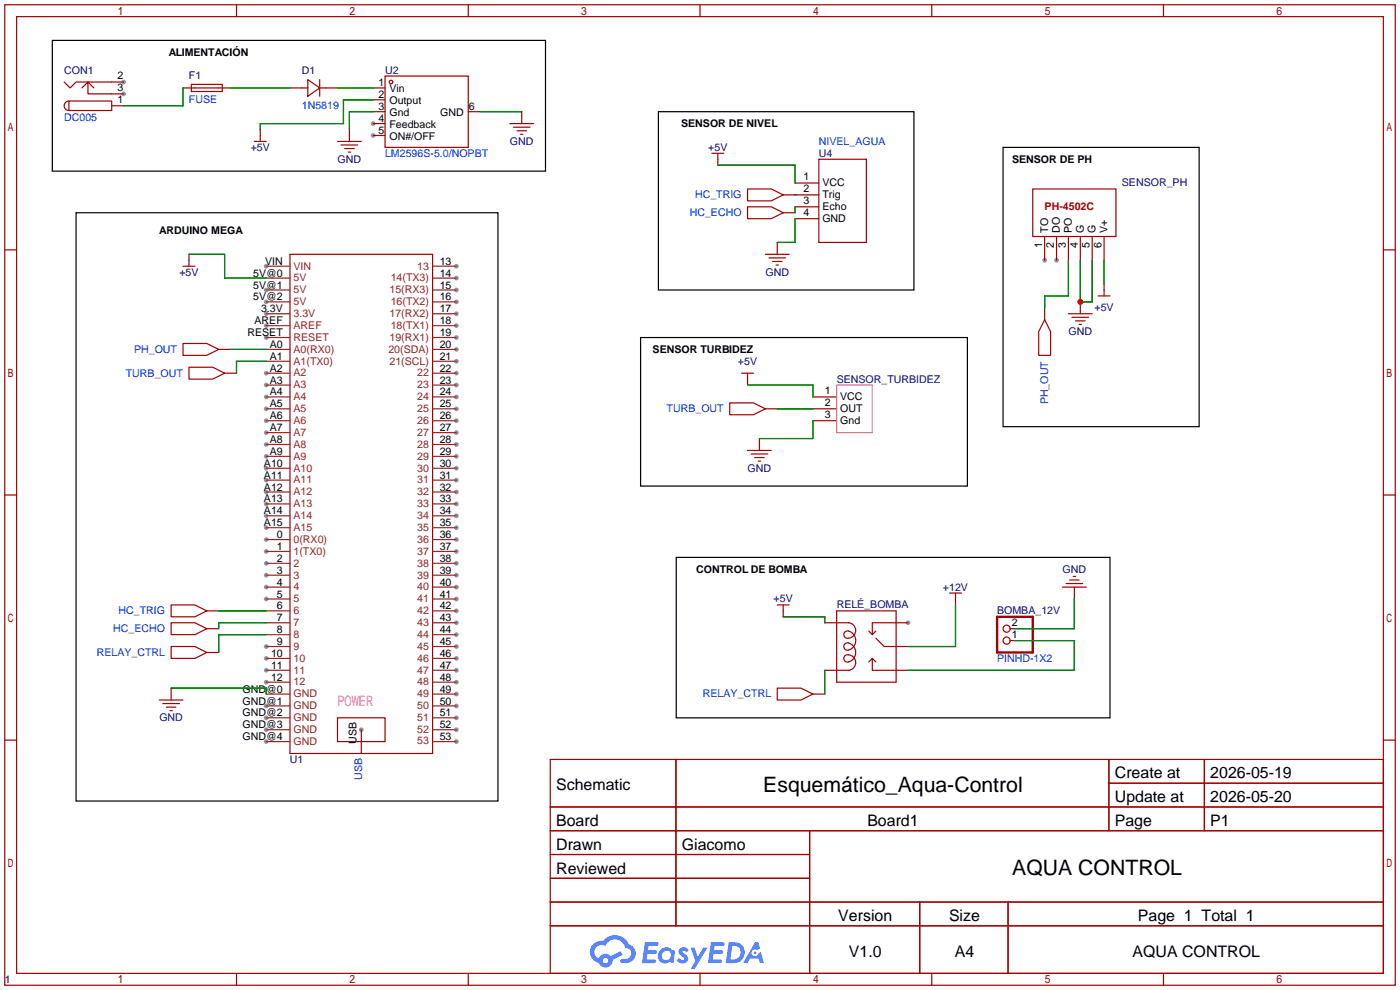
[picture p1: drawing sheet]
<svg xmlns="http://www.w3.org/2000/svg" width="299mm" height="212mm" viewBox="0 0 299 212" stroke-linecap="round" stroke-linejoin="round" font-family="sans-serif">
<g fill="#999">
<circle cx="56.9" cy="72.1" r=".51"/>
<circle cx="56.9" cy="62" r=".51"/>
<circle cx="56.9" cy="79.8" r=".51"/>
<circle cx="56.9" cy="82.3" r=".51"/>
<circle cx="56.9" cy="84.8" r=".51"/>
<circle cx="56.9" cy="87.4" r=".51"/>
<circle cx="56.9" cy="89.9" r=".51"/>
<circle cx="56.9" cy="92.5" r=".51"/>
<circle cx="56.9" cy="95" r=".51"/>
<circle cx="56.9" cy="97.5" r=".51"/>
<circle cx="56.9" cy="100.1" r=".51"/>
<circle cx="56.9" cy="102.6" r=".51"/>
<circle cx="56.9" cy="105.2" r=".51"/>
<circle cx="56.9" cy="107.7" r=".51"/>
<circle cx="56.9" cy="110.2" r=".51"/>
<circle cx="56.9" cy="112.8" r=".51"/>
<circle cx="56.9" cy="117.9" r=".51"/>
<circle cx="56.9" cy="120.4" r=".51"/>
<circle cx="56.9" cy="122.9" r=".51"/>
<circle cx="56.9" cy="125.5" r=".51"/>
<circle cx="56.9" cy="128" r=".51"/>
<circle cx="56.9" cy="138.2" r=".51"/>
<circle cx="56.9" cy="140.7" r=".51"/>
<circle cx="56.9" cy="158.5" r=".51"/>
<circle cx="97.5" cy="64.5" r=".51"/>
<circle cx="97.5" cy="67.1" r=".51"/>
<circle cx="97.5" cy="69.6" r=".51"/>
<circle cx="97.5" cy="79.8" r=".51"/>
<circle cx="97.5" cy="82.3" r=".51"/>
<circle cx="97.5" cy="84.8" r=".51"/>
<circle cx="97.5" cy="87.4" r=".51"/>
<circle cx="97.5" cy="89.9" r=".51"/>
<circle cx="97.5" cy="92.5" r=".51"/>
<circle cx="97.5" cy="95" r=".51"/>
<circle cx="97.5" cy="97.5" r=".51"/>
<circle cx="97.5" cy="100.1" r=".51"/>
<circle cx="97.5" cy="102.6" r=".51"/>
<circle cx="97.5" cy="105.2" r=".51"/>
<circle cx="97.5" cy="107.7" r=".51"/>
<circle cx="97.5" cy="110.2" r=".51"/>
<circle cx="97.5" cy="112.8" r=".51"/>
<circle cx="97.5" cy="115.3" r=".51"/>
<circle cx="97.5" cy="117.9" r=".51"/>
<circle cx="97.5" cy="120.4" r=".51"/>
<circle cx="97.5" cy="125.5" r=".51"/>
<circle cx="97.5" cy="122.9" r=".51"/>
<circle cx="97.5" cy="128" r=".51"/>
<circle cx="97.5" cy="130.6" r=".51"/>
<circle cx="97.5" cy="133.1" r=".51"/>
<circle cx="97.5" cy="135.6" r=".51"/>
<circle cx="97.5" cy="138.2" r=".51"/>
<circle cx="97.5" cy="140.7" r=".51"/>
<circle cx="97.5" cy="143.3" r=".51"/>
<circle cx="97.5" cy="145.8" r=".51"/>
<circle cx="56.9" cy="143.3" r=".51"/>
<circle cx="56.9" cy="145.8" r=".51"/>
<circle cx="97.5" cy="56.9" r=".51"/>
<circle cx="97.5" cy="62" r=".51"/>
<circle cx="97.5" cy="59.4" r=".51"/>
<circle cx="56.9" cy="150.9" r=".51"/>
<circle cx="56.9" cy="153.4" r=".51"/>
<circle cx="56.9" cy="156" r=".51"/>
<circle cx="97.5" cy="158.5" r=".51"/>
<circle cx="97.5" cy="156" r=".51"/>
<circle cx="97.5" cy="153.4" r=".51"/>
<circle cx="97.5" cy="150.9" r=".51"/>
<circle cx="97.5" cy="148.3" r=".51"/>
<circle cx="56.9" cy="64.5" r=".51"/>
<circle cx="56.9" cy="67.1" r=".51"/>
<circle cx="56.9" cy="69.6" r=".51"/>
<circle cx="97.5" cy="77.2" r=".51"/>
<circle cx="97.5" cy="74.7" r=".51"/>
<circle cx="97.5" cy="72.1" r=".51"/>
<circle cx="56.9" cy="56.9" r=".51"/>
<circle cx="56.9" cy="115.3" r=".51"/>
<circle cx="77.2" cy="156" r=".51"/>
<circle cx="26.4" cy="17.5" r=".51"/>
<circle cx="26.4" cy="20.1" r=".51"/>
<circle cx="79.8" cy="26.4" r=".51"/>
<circle cx="79.8" cy="29" r=".51"/>
<circle cx="194.1" cy="133.1" r=".51"/>
<circle cx="223.3" cy="55.6" r=".51"/>
<circle cx="225.8" cy="55.6" r=".51"/>
</g>
<g fill="none" stroke="#a10000" stroke-width=".25">
<path d="M1 1h297.2v209.6h-297.2zM3.6 3.6h292.1v204.4h-292.1zM50.5 1v2.6M100.1 1v2.6M149.6 1v2.6M199.1 1v2.6M248.7 1v2.6M1 53.4h2.6M295.7 53.4h2.5M1 105.8h2.6M295.7 105.8h2.5M1 158.2h2.6"/>
<path d="M295.7 158.2h2.5M117.6 162.3h178.1v45.7h-178.1zM117.6 172.5h178.1M117.6 177.5h178.1M144.5 162.3v35.6M173 177.5v30.5M237 162.3v15.2M237 167.4h58.7M257.4 162.3v15.2M117.6 182.6h55.4M117.6 192.8h178.1M117.6 187.7h55.4"/>
<path d="M117.6 197.9h178.1M196.6 192.8v15.2M215.4 192.8v15.2M50.5 208v2.6M100.1 208v2.6M149.6 208v2.6M199.1 208v2.6M248.7 208v2.6"/>
</g>
<g fill="#5487ff">
<path d="M145.3 202.7a1.3 1.3 0 0 1 1.9 .3l-.4 .6a.54 .54 0 0 0-.9-.2l.1 .2a1.34 1.34 0 0 1 .9 1.8 1.47 1.47 0 0 1-2.3-.1l.5-.6 .8 .5a.31 .31 0 0 0 .4-.3 .31 .31 0 0 0-.3-.4 1.12 1.12 0 0 1-.7-1.8z"/>
<path d="M147.6 202.5h.9l.6 2 1.2-2h.9l-2.7 4.6h-.9l1-1.7z"/>
<path d="M137.8 201.4h1.7a1.31 1.31 0 0 1 1.2 .2 .4 .4 0 0 1-.3 .5l-1.8 .1-.1 .9h1.6a.4 .4 0 0 1 .4 .4 .4 .4 0 0 1-.5 .4h-1.6l-.2 1.2h1.4a.46 .46 0 0 1 .5 0 .46 .46 0 0 1 .1 .5l-.4 .2h-2.6z"/>
<path d="M151.9 201.4h1.7a1.32 1.32 0 0 1 1.2 .2 .39 .39 0 0 1-.3 .5l-1.8 .1-.1 .9h1.6a.4 .4 0 0 1 .4 .4 .4 .4 0 0 1-.4 .4h-1.7l-.2 1.2h1.4a.46 .46 0 0 1 .5 0 .46 .46 0 0 1 .1 .5l-.4 .2h-2.6z"/>
<path d="M161.3 201.4h.8l.3 1.3-.6 .4a.75 .75 0 0 0-1.1 .3 .75 .75 0 0 0 .5 1 .75 .75 0 0 0 .9-.7l.5-.2 .6 2.3h-.8l-.3-.9h-1.8l-.5 .9h-1z"/>
<path d="M155.7 201.4l-.6 4.4h1.5a2.27 2.27 0 0 0 2.6-2.2 2.27 2.27 0 0 0-2.7-2.2zM156.5 202.1a1.5 1.5 0 0 1 1.8 1.6 1.5 1.5 0 0 1-1.9 1.4h-.3z"/>
<path d="M141.2 203a1.6 1.6 0 0 0-.3 2.3 1.6 1.6 0 0 0 2.3 .2l.7 .3 .3-2.4-.1-.3-.5-.1a1.58 1.58 0 0 0-2.4 0zM141.8 203.5a.98 .98 0 0 1 1.6 .4 .98 .98 0 0 1-1.1 1.3 .94 .94 0 0 1-.9-.7 .94 .94 0 0 1 .4-1z"/>
<path d="M126.8 201.8a2.37 2.37 0 0 0 1.1 4 1.54 1.54 0 0 0 1.8 1 1.54 1.54 0 0 0 1.2-1.6l2.2-1.1-.5-.8-2 1a1.57 1.57 0 0 0-2.7 .5 1.5 1.5 0 0 1-.7-2.1 1.5 1.5 0 0 1 2.2-.5 2.23 2.23 0 0 1 2.3-1.4 2.23 2.23 0 0 1 2 1.8 1.16 1.16 0 0 1 1.2 1.1 1.16 1.16 0 0 1-1.1 1.2h-.7a.47 .47 0 0 0-.5 .4 .47 .47 0 0 0 .4 .5 2.17 2.17 0 0 0 2.5-.9 2.17 2.17 0 0 0-.3-2.7l-.8-.4a3.2 3.2 0 0 0-5.5-.7l-1.1 .1zM128.8 205.3a.6 .6 0 0 1 1.2 0 .6 .6 0 0 1-1.2 0z"/>
<circle cx="161.4" cy="203.6" r=".28"/>
</g>
<g fill="none" stroke="#a10000" stroke-width=".25">
<path d="M13.7 17.5l1.3 1.3 1.3-1.3h10.1M17.5 18.8l1.3-1.3v2.6h7.6M18.8 17.5l1.3 1.3M39.1 18.8h10.2M40.9 18h6.6v1.6h-6.6zM62 18.8h3.8M65.8 17l2.5 1.8-2.5 1.8zM68.3 18.8h3.8M68.3 17v3.6M79.8 18.8h2.5M82.3 16.3h17.8v15.2h-17.8zM14.7 21.6h9.2v2h-9.2z"/>
<path d="M14.7 21.6a1.02 1.02 0 0 0-1 1 1.02 1.02 0 0 0 1 1M23.9 22.6h2.5M54.4 30.2h2.5M55.6 27.7v2.5M72.1 30.2h5.1M72.9 31h3.6M73.7 31.8h2M74.4 32.5h.5M74.7 27.7v2.5M79.8 21.3h2.5M79.8 23.9h2.5M79.8 26.4h2.5"/>
<path d="M79.8 29h2.5M100.1 23.9h2.5M109 26.4h5M109.7 27.2h3.6M110.5 27.9h2M111.3 28.7h.5M111.5 23.9v2.5M152.1 32.8h2.6M153.4 32.8v2.5M169.9 39.1h5.1M175 34h10.2v17.8h-10.2zM39.1 56.9h2.6"/>
<path d="M40.4 54.4v2.5M62 54.4h30.5v106.6h-30.5zM159.8 40.4h5l2.6 1.3-2.6 1.2h-5zM159.8 44.2h5l2.6 1.3-2.6 1.2h-5zM163.6 54.4h5.1M164.3 55.1h3.6M165.1 55.9h2M165.9 56.6h.5M166.1 51.8v2.6M167.4 41.7h7.6M167.4 45.5h2.5M169.9 46.7h5.1"/>
<path d="M169.9 44.2h5.1M220.7 40.4h17.8v10.1h-17.8zM223.3 50.5v5.1M225.8 50.5v5.1M228.3 50.5v5.1M230.9 50.5v5.1M233.4 50.5v5.1M236 50.5v5.1M39.1 73.4h5.1l2.5 1.3-2.5 1.2h-5.1zM40.4 78.5h5.1l2.5 1.3-2.5 1.2h-5.1zM46.7 74.7h2.6M48 79.8h2.5"/>
<path d="M158.5 79.8h2.5M159.8 79.8v2.5M223.3 68.3l1.2 2.6v5h-2.5v-5zM223.3 65.8v2.5M228.3 67.1h5.1M229.1 67.8h3.6M229.9 68.6h2M230.6 69.3h.5M230.9 64.5v2.6M234.7 63.2h2.5M236 60.7v2.5M156 86.1h5l2.6 1.3-2.6 1.2h-5z"/>
<path d="M159.8 96.3h5M160.5 97h3.6M161.3 97.8h2M162.1 98.6h.5M162.3 93.7v2.6M163.6 87.4h2.5M173.7 84.8h5.1M173.7 87.4h5.1M173.7 89.9h5.1M36.6 129.3h5.1l2.5 1.3-2.5 1.2h-5.1zM36.6 133.1h5.1l2.5 1.3-2.5 1.2h-5.1zM36.6 138.2h5.1l2.5 1.2-2.5 1.3h-5.1z"/>
<path d="M44.2 130.6h2.5M44.2 134.4h2.5M44.2 139.4h2.5M166.1 129.3h2.6M167.4 129.3v2.5M176.3 133.1h5.1a1.64 1.64 0 0 1 1.5 2 1.64 1.64 0 0 1-2.3 1.2 .83 .83 0 0 1 0-1.2 .83 .83 0 0 1 1.2-.1 2.06 2.06 0 0 1 1.1 2.3 2.06 2.06 0 0 1-2 1.6 .82 .82 0 0 1-.4-1.2 .82 .82 0 0 1 1.3-.1 2.06 2.06 0 0 1 1 2.3 2.06 2.06 0 0 1-1.9 1.6 .79 .79 0 0 1-.5-1 .79 .79 0 0 1 1-.5 1.66 1.66 0 0 1 1.5 1.6 1.66 1.66 0 0 1-1.5 1.7h-5.1M178.8 130.6h12.7v15.2h-12.7zM185.7 134.9l.7 .7M187.2 136.4l1.8 1.8h5.1M187.2 134.9l-.8 .7M194.1 133.1h-7.7v2.5M202.9 126.7h2.6"/>
<path d="M204.2 126.7v2.6M215.9 136.9h1M215.9 134.4h1M227.1 125.5h5.1M227.8 124.7h3.6M228.6 124h2M229.4 123.2h.5M229.6 125.5v2.5M34 149.6h5.1M34.8 150.4h3.6M35.6 151.1h2M36.3 151.9h.5"/>
<path d="M36.6 147.1v2.5M72.1 153.4h10.2v5.1h-10.2zM166.1 147.1h5.1l2.5 1.2-2.5 1.3h-5.1zM173.7 148.3h2.6M186.4 140.7v2.6h7.7M186.4 140.7l.8 .8M186.4 140.7l-.7 .8"/>
<circle cx="83.6" cy="17.5" r=".38"/>
<circle cx="215.1" cy="134.4" r=".76"/>
<circle cx="215.1" cy="136.9" r=".76"/>
</g>
<g fill="none" stroke="#8c2424" stroke-width=".25">
<path d="M56.9 59.4h5.1M56.9 56.9h5.1M92.5 59.4h5M92.5 56.9h5M56.9 72.1h5.1M56.9 62h5.1M56.9 74.7h5.1M56.9 77.2h5.1M56.9 79.8h5.1M56.9 64.5h5.1M56.9 67.1h5.1M56.9 69.6h5.1"/>
<path d="M92.5 72.1h5M92.5 62h5M92.5 74.7h5M92.5 77.2h5M92.5 79.8h5M92.5 64.5h5M92.5 67.1h5M92.5 69.6h5M56.9 82.3h5.1M56.9 84.8h5.1M56.9 87.4h5.1M56.9 89.9h5.1"/>
<path d="M56.9 92.5h5.1M56.9 95h5.1M56.9 97.5h5.1M92.5 82.3h5M92.5 84.8h5M92.5 87.4h5M92.5 89.9h5M92.5 92.5h5M92.5 95h5M92.5 97.5h5M56.9 100.1h5.1M56.9 102.6h5.1"/>
<path d="M56.9 105.2h5.1M56.9 107.7h5.1M56.9 110.2h5.1M56.9 112.8h5.1M56.9 117.9h5.1M56.9 115.3h5.1M92.5 100.1h5M92.5 102.6h5M92.5 105.2h5M92.5 107.7h5M92.5 110.2h5M92.5 112.8h5"/>
<path d="M92.5 117.9h5M92.5 115.3h5M56.9 120.4h5.1M56.9 122.9h5.1M56.9 125.5h5.1M56.9 128h5.1M56.9 130.6h5.1M56.9 133.1h5.1M56.9 135.6h5.1M56.9 138.2h5.1M92.5 120.4h5M92.5 122.9h5"/>
<path d="M92.5 125.5h5M92.5 128h5M92.5 130.6h5M92.5 133.1h5M92.5 135.6h5M92.5 138.2h5M56.9 140.7h5.1M56.9 158.5h5.1M56.9 143.3h5.1M56.9 145.8h5.1M56.9 148.3h5.1M56.9 150.9h5.1"/>
<path d="M56.9 153.4h5.1M56.9 156h5.1M92.5 140.7h5M92.5 158.5h5M92.5 143.3h5M92.5 145.8h5M92.5 148.3h5M92.5 150.9h5M92.5 153.4h5M92.5 156h5"/>
</g>
<path d="M77.2 156v5" fill="none" stroke="#870000" stroke-width=".25"/>
<path d="M213.1 131.8h7.6v7.6h-7.6z" fill="none" stroke="#a10000" stroke-width=".51"/>
<g fill="none" stroke="#008700" stroke-width=".25">
<path d="M39.1 18.8v3.8h-12.7M49.3 18.8h12.7M72.1 18.8h7.7M79.8 23.9h-5.1v3.8M79.8 21.3h-6.4v5.1h-17.8v1.3M102.6 23.9h8.9M153.4 35.3h16.5v3.8M40.4 54.4h7.6v5h8.9M169.9 41.7h.1M169.9 44.2v1.3M169.9 46.7v5.1h-3.8M228.3 55.6v7.6h-5v2.6"/>
<path d="M230.9 55.6v8.9h2.5v-8.9M236 55.6v5.1M49.3 74.7h7.6M56.9 77.2h-6.4v2.6M159.8 82.3h13.9v2.5M166.1 87.4h7.6M173.7 89.9v3.8h-11.4M46.7 130.6h10.2M56.9 133.1h-10.2v1.3M56.9 135.6h-10.2v3.8M167.4 131.8h8.9v1.3M204.2 129.3v8.9h-10.1"/>
<path d="M216.9 136.9h12.7v6.4h-35.5M229.6 128v6.4h-12.7M36.6 147.1h20.3v1.2M176.3 143.3v5"/>
</g>
<path d="M178.8 82.3h7.6v10.2h-7.6z" fill="none" stroke="#f69" stroke-width=".25"/>
<path d="M11.2 8.6h105.4v28h-105.4zM140.7 23.9h54.6v38.1h-54.6zM214.4 31.5h41.9v59.7h-41.9zM16.3 45.5h90.1v125.7h-90.1zM136.9 72.1h69.9v31.8h-69.9zM144.5 119.1h92.7v34.3h-92.7z" fill="none" stroke="#000" stroke-width=".25"/>
<circle cx="230.9" cy="64.5" r=".63" fill="#c00"/>
<g font-size="4.5">
<text x="163.1" y="169.2">Esquemático_Aqua-Control</text>
<text x="216.3" y="187">AQUA CONTROL</text>
</g>
<g font-size="3.4">
<text x="238.3" y="166.4">Create at</text>
<text x="258.7" y="166.4">2026-05-19</text>
<text x="118.9" y="168.9">Schematic</text>
<text x="238.3" y="171.4">Update at</text>
<text x="258.7" y="171.4">2026-05-20</text>
<text x="118.9" y="176.5">Board</text>
<text x="185.4" y="176.5">Board1</text>
<text x="238.3" y="176.5">Page</text>
<text x="258.7" y="176.5">P1</text>
<text x="118.9" y="181.6">Drawn</text>
<text x="145.7" y="181.6">Giacomo</text>
<text x="118.9" y="186.7">Reviewed</text>
<text x="179.2" y="196.8">Version</text>
<text x="202.8" y="196.8">Size</text>
<text x="243.2" y="196.8">Page 1 Total 1</text>
<text x="181.4" y="204.5">V1.0</text>
<text x="204.1" y="204.5">A4</text>
<text x="242.1" y="204.5">AQUA CONTROL</text>
</g>
<text font-size="3.1" fill="#f0f" x="72.1" y="150.8">POWER</text>
<g font-size="2.3">
<text x="36.1" y="11.9">ALIMENTACIÓN</text>
<text x="25.1" y="17">2</text>
<text x="25.1" y="22.1">1</text>
<text x="25.1" y="19.5">3</text>
<text x="80.9" y="18.5">1</text>
<text x="80.9" y="21">2</text>
<text x="80.9" y="23.6">3</text>
<text x="83.2" y="19.8">Vin</text>
<text x="83.2" y="22.3">Output</text>
<text x="100.2" y="23.6">6</text>
<text x="80.9" y="26.1">4</text>
<text x="80.9" y="28.6">5</text>
<text x="83.2" y="24.8">Gnd</text>
<text x="83.2" y="27.4">Feedback</text>
<text x="83.2" y="29.9">ON#/OFF</text>
<text x="94.1" y="24.8">GND</text>
<text x="145.6" y="27.1">SENSOR DE NIVEL</text>
<text x="216.3" y="34.8">SENSOR DE PH</text>
<text x="171.7" y="41.1">2</text>
<text x="171.7" y="38.6">1</text>
<text x="175.8" y="39.8">VCC</text>
<text x="171.7" y="46.2">4</text>
<text x="171.7" y="43.7">3</text>
<text x="175.8" y="47.5">GND</text>
<text x="175.8" y="44.9">Echo</text>
<text x="175.8" y="42.4">Trig</text>
<text x="34.1" y="50">ARDUINO MEGA</text>
<text x="222.7" y="53.1" transform="rotate(-90 222.7 53.1)">1</text>
<text x="224" y="49.8" transform="rotate(-90 224 49.8)">TO</text>
<text x="225.3" y="53.1" transform="rotate(-90 225.3 53.1)">2</text>
<text x="226.5" y="49.8" transform="rotate(-90 226.5 49.8)">DO</text>
<text x="227.8" y="53.1" transform="rotate(-90 227.8 53.1)">3</text>
<text x="229.1" y="49.8" transform="rotate(-90 229.1 49.8)">PO</text>
<text x="230.3" y="53.1" transform="rotate(-90 230.3 53.1)">4</text>
<text x="231.6" y="49.8" transform="rotate(-90 231.6 49.8)">G</text>
<text x="232.9" y="53.1" transform="rotate(-90 232.9 53.1)">5</text>
<text x="234.2" y="49.8" transform="rotate(-90 234.2 49.8)">G</text>
<text x="235.4" y="53.1" transform="rotate(-90 235.4 53.1)">6</text>
<text x="236.7" y="49.8" transform="rotate(-90 236.7 49.8)">V+</text>
<text x="54.1" y="59.1">5V@0</text>
<text x="56.7" y="56.6">VIN</text>
<text x="94" y="56.6">13</text>
<text x="94" y="59.1">14</text>
<text x="54.1" y="61.7">5V@1</text>
<text x="54.1" y="64.2">5V@2</text>
<text x="94" y="64.2">16</text>
<text x="94" y="61.7">15</text>
<text x="52.9" y="71.8">RESET</text>
<text x="54.4" y="69.3">AREF</text>
<text x="55.8" y="66.7">3.3V</text>
<text x="94" y="66.7">17</text>
<text x="94" y="69.3">18</text>
<text x="94" y="71.8">19</text>
<text x="57.7" y="74.4">A0</text>
<text x="57.7" y="76.9">A1</text>
<text x="94" y="76.9">21</text>
<text x="94" y="74.4">20</text>
<text x="139.5" y="75.4">SENSOR TURBIDEZ</text>
<text x="57.7" y="79.4">A2</text>
<text x="57.7" y="82">A3</text>
<text x="94" y="79.4">22</text>
<text x="94" y="82">23</text>
<text x="57.7" y="84.5">A4</text>
<text x="57.7" y="87.1">A5</text>
<text x="57.7" y="89.6">A6</text>
<text x="94" y="84.5">24</text>
<text x="94" y="87.1">25</text>
<text x="94" y="89.6">26</text>
<text x="176.3" y="84.3">1</text>
<text x="176.3" y="86.8">2</text>
<text x="176.3" y="89.4">3</text>
<text x="179.6" y="85.6">VCC</text>
<text x="179.6" y="88.1">OUT</text>
<text x="57.7" y="92.1">A7</text>
<text x="57.7" y="94.7">A8</text>
<text x="94" y="92.1">27</text>
<text x="94" y="94.7">28</text>
<text x="179.6" y="90.6">Gnd</text>
<text x="56.4" y="99.8">A10</text>
<text x="57.7" y="97.2">A9</text>
<text x="94" y="97.2">29</text>
<text x="94" y="99.8">30</text>
<text x="56.4" y="102.3">A11</text>
<text x="56.4" y="104.8">A12</text>
<text x="56.4" y="107.4">A13</text>
<text x="94" y="102.3">31</text>
<text x="94" y="104.8">32</text>
<text x="94" y="107.4">33</text>
<text x="56.4" y="109.9">A14</text>
<text x="56.4" y="112.5">A15</text>
<text x="94" y="109.9">34</text>
<text x="94" y="112.5">35</text>
<text x="59.2" y="117.5">1</text>
<text x="59.2" y="115">0</text>
<text x="94" y="115">36</text>
<text x="94" y="117.5">37</text>
<text x="59.2" y="120.1">2</text>
<text x="59.2" y="122.6">3</text>
<text x="59.2" y="125.2">4</text>
<text x="94" y="120.1">38</text>
<text x="94" y="125.2">40</text>
<text x="94" y="122.6">39</text>
<text x="148.8" y="122.4">CONTROL DE BOMBA</text>
<text x="59.2" y="127.7">5</text>
<text x="59.2" y="130.2">6</text>
<text x="94" y="127.7">41</text>
<text x="94" y="130.2">42</text>
<text x="59.2" y="132.8">7</text>
<text x="59.2" y="135.3">8</text>
<text x="59.2" y="137.9">9</text>
<text x="94" y="132.8">43</text>
<text x="94" y="135.3">44</text>
<text x="94" y="137.9">45</text>
<text x="216.3" y="136.4">1</text>
<text x="216.3" y="133.8">2</text>
<text x="57.9" y="140.4">10</text>
<text x="57.9" y="142.9">11</text>
<text x="94" y="140.4">46</text>
<text x="94" y="142.9">47</text>
<text x="51.9" y="148">GND@0</text>
<text x="57.9" y="145.5">12</text>
<text x="94" y="145.5">48</text>
<text x="94" y="148">49</text>
<text x="51.9" y="150.6">GND@1</text>
<text x="51.9" y="153.1">GND@2</text>
<text x="51.9" y="155.6">GND@3</text>
<text x="94" y="155.6">52</text>
<text x="94" y="153.1">51</text>
<text x="94" y="150.6">50</text>
<text x="51.9" y="158.2">GND@4</text>
<text x="76.2" y="159" transform="rotate(-90 76.2 159)">USB</text>
<text x="94" y="158.2">53</text>
</g>
<g font-size="2.3" fill="#000080">
<text x="13.7" y="15.7">CON1</text>
<text x="40.4" y="17">F1</text>
<text x="64.5" y="15.7">D1</text>
<text x="82.3" y="15.7">U2</text>
<text x="53.6" y="32.2">+5V</text>
<text x="72.2" y="34.8">GND</text>
<text x="109" y="31">GND</text>
<text x="151.4" y="32.2">+5V</text>
<text x="175" y="33.5">U4</text>
<text x="239.8" y="39.8">SENSOR_PH</text>
<text x="38.3" y="58.9">+5V</text>
<text x="163.6" y="58.9">GND</text>
<text x="228.4" y="71.6">GND</text>
<text x="233.9" y="66.5">+5V</text>
<text x="157.7" y="77.9">+5V</text>
<text x="178.8" y="81.8">SENSOR_TURBIDEZ</text>
<text x="159.8" y="100.8">GND</text>
<text x="227.1" y="122.4">GND</text>
<text x="165.3" y="128.7">+5V</text>
<text x="178.8" y="130">RELÉ_BOMBA</text>
<text x="201.5" y="126.2">+12V</text>
<text x="213.1" y="131.3">BOMBA_12V</text>
<text x="34.1" y="154.1">GND</text>
<text x="62" y="163">U1</text>
<text x="1" y="210">1</text>
</g>
<g font-size="2.3" fill="#00f">
<text x="40.4" y="22.1">FUSE</text>
<text x="64.5" y="23.3">1N5819</text>
<text x="13.7" y="25.9">DC005</text>
<text x="82.3" y="33.5">LM2596S-5.0/NOPBT</text>
<text x="175" y="31">NIVEL_AGUA</text>
<text x="147.4" y="46.2">HC_ECHO</text>
<text x="148.5" y="42.4">HC_TRIG</text>
<text x="28.6" y="75.4">PH_OUT</text>
<text x="26.9" y="80.5">TURB_OUT</text>
<text x="142.5" y="88.1">TURB_OUT</text>
<text x="224" y="86.4" transform="rotate(-90 224 86.4)">PH_OUT</text>
<text x="25.4" y="131.3">HC_TRIG</text>
<text x="24.2" y="135.1">HC_ECHO</text>
<text x="20.7" y="140.2">RELAY_CTRL</text>
<text x="213.1" y="141.4">PINHD-1X2</text>
<text x="150.2" y="149.1">RELAY_CTRL</text>
<text x="77.4" y="166.7" transform="rotate(-90 77.4 166.7)">USB</text>
</g>
<text font-size="2.3" fill="#a00000" x="223.3" y="44.9">PH-4502C</text>
<g font-size="2.3" fill="#8d2323">
<text x="62.7" y="57.6">VIN</text>
<text x="89.2" y="57.6">13</text>
<text x="62.7" y="60.1">5V</text>
<text x="62.7" y="62.7">5V</text>
<text x="62.7" y="65.2">5V</text>
<text x="83.3" y="62.7">15(RX3)</text>
<text x="83.5" y="65.2">16(TX2)</text>
<text x="83.5" y="60.1">14(TX3)</text>
<text x="62.7" y="67.8">3.3V</text>
<text x="62.7" y="70.3">AREF</text>
<text x="83.3" y="67.8">17(RX2)</text>
<text x="83.5" y="70.3">18(TX1)</text>
<text x="62.7" y="72.8">RESET</text>
<text x="62.7" y="75.4">A0(RX0)</text>
<text x="62.7" y="77.9">A1(TX0)</text>
<text x="83" y="75.4">20(SDA)</text>
<text x="83.3" y="77.9">21(SCL)</text>
<text x="83.3" y="72.8">19(RX1)</text>
<text x="62.7" y="80.5">A2</text>
<text x="62.7" y="83">A3</text>
<text x="89.2" y="80.5">22</text>
<text x="89.2" y="83">23</text>
<text x="62.7" y="85.5">A4</text>
<text x="62.7" y="88.1">A5</text>
<text x="89.2" y="85.5">24</text>
<text x="89.2" y="88.1">25</text>
<text x="62.7" y="90.6">A6</text>
<text x="62.7" y="93.2">A7</text>
<text x="62.7" y="95.7">A8</text>
<text x="89.2" y="90.6">26</text>
<text x="89.2" y="93.2">27</text>
<text x="89.2" y="95.7">28</text>
<text x="62.7" y="98.2">A9</text>
<text x="62.7" y="100.8">A10</text>
<text x="89.2" y="98.2">29</text>
<text x="89.2" y="100.8">30</text>
<text x="62.7" y="103.3">A11</text>
<text x="62.7" y="105.9">A12</text>
<text x="89.2" y="103.3">31</text>
<text x="89.2" y="105.9">32</text>
<text x="62.7" y="108.4">A13</text>
<text x="62.7" y="110.9">A14</text>
<text x="62.7" y="113.5">A15</text>
<text x="89.2" y="108.4">33</text>
<text x="89.2" y="110.9">34</text>
<text x="89.2" y="113.5">35</text>
<text x="62.7" y="118.6">1(TX0)</text>
<text x="62.7" y="116">0(RX0)</text>
<text x="89.2" y="116">36</text>
<text x="89.2" y="118.6">37</text>
<text x="62.7" y="121.1">2</text>
<text x="62.7" y="123.6">3</text>
<text x="89.2" y="121.1">38</text>
<text x="89.2" y="123.6">39</text>
<text x="62.7" y="126.2">4</text>
<text x="62.7" y="128.7">5</text>
<text x="62.7" y="131.3">6</text>
<text x="89.2" y="126.2">40</text>
<text x="89.2" y="128.7">41</text>
<text x="89.2" y="131.3">42</text>
<text x="62.7" y="133.8">7</text>
<text x="62.7" y="136.3">8</text>
<text x="89.2" y="133.8">43</text>
<text x="89.2" y="136.3">44</text>
<text x="62.7" y="138.9">9</text>
<text x="62.7" y="141.4">10</text>
<text x="62.7" y="144">11</text>
<text x="89.2" y="138.9">45</text>
<text x="89.2" y="141.4">46</text>
<text x="89.2" y="144">47</text>
<text x="62.7" y="146.5">12</text>
<text x="62.7" y="149">GND</text>
<text x="89.2" y="146.5">48</text>
<text x="89.2" y="149">49</text>
<text x="62.7" y="151.6">GND</text>
<text x="62.7" y="154.1">GND</text>
<text x="89.2" y="154.1">51</text>
<text x="89.2" y="151.6">50</text>
<text x="62.7" y="159.2">GND</text>
<text x="62.7" y="156.7">GND</text>
<text x="89.2" y="158.9">53</text>
<text x="89.2" y="156.7">52</text>
</g>
</svg>
